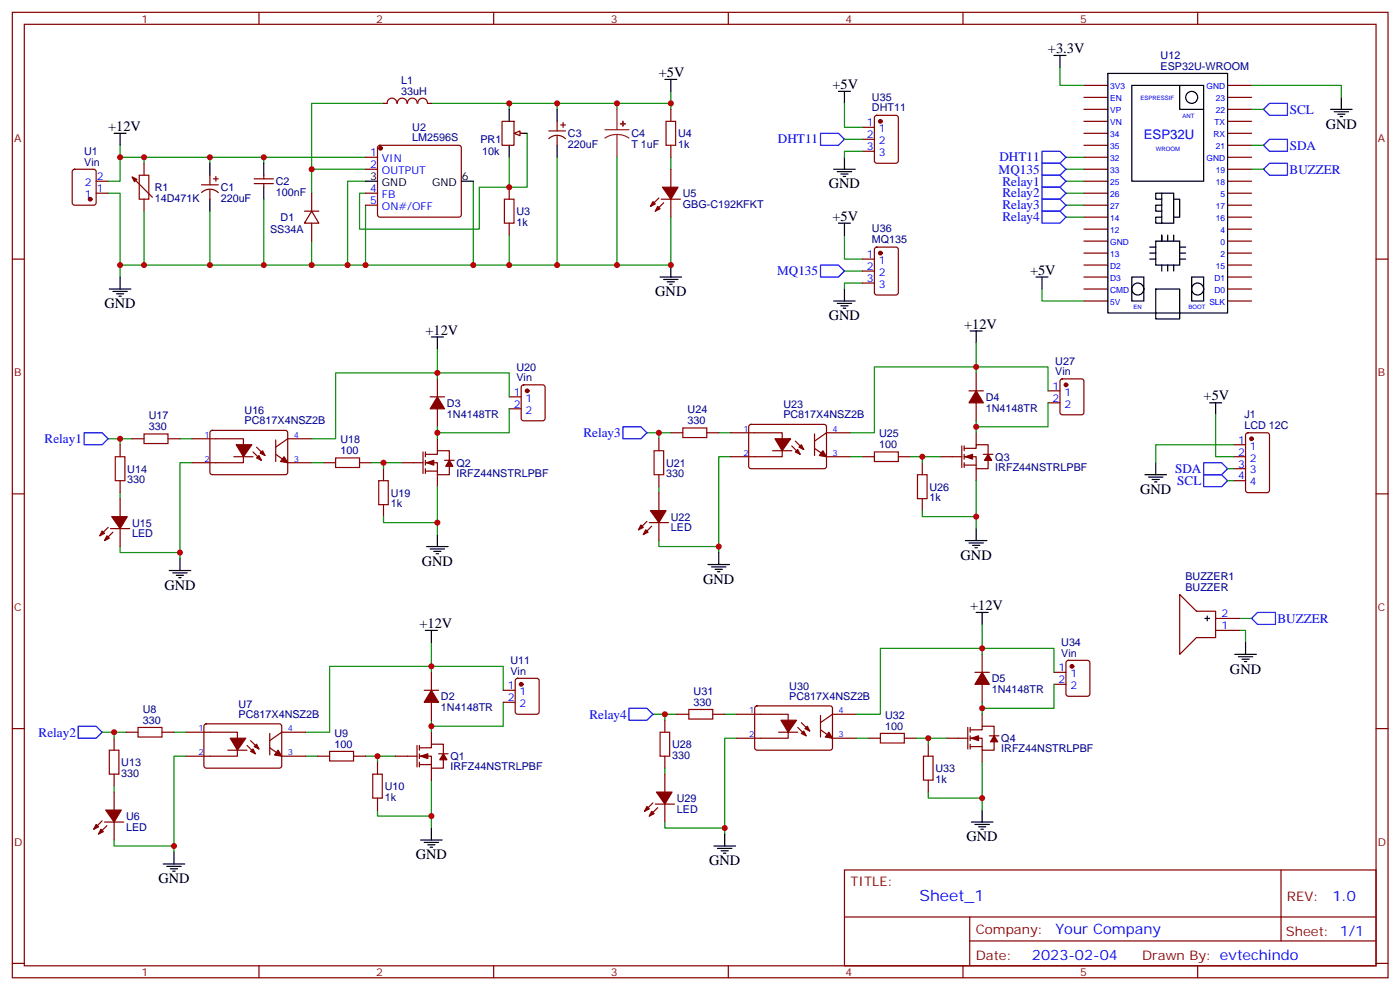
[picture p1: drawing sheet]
<svg xmlns="http://www.w3.org/2000/svg" width="413mm" height="292mm" viewBox="0 0 413 292" stroke-linecap="round" stroke-linejoin="round" font-family="sans-serif">
<g fill="none" stroke="#870000" stroke-width=".35">
<path d="M3.6 3.6h405.4v284.4h-405.4zM7.2 7.2h398.2v277.2h-398.2zM76.3 3.6v3.6M145.5 3.6v3.6M214.6 3.6v3.6M283.7 3.6v3.6M352.9 3.6v3.6M147.9 35.7h3.5v7.1h-3.5zM152.2 39.3h1.7M161.7 38.6h4.9M164.1 35.7v2.9M164.1 40v2.8"/>
<path d="M165.2 36.8h1.4M165.9 36.1v1.4M197.7 32.2v3.5M150 55.1v3.6M161.7 40.8a3.5 3.5 0 0 1 4.9 .1M194.1 58.3l-2.4 2.5M194.8 58.7h5.7M195.5 59.7l-2.4 2.5M197.7 42.8v3.5M197.7 49.8v5.3M197.7 58.7v5.3M3.6 76.3h3.6"/>
<path d="M150 65.7v3.6M405.4 76.3h3.6M3.6 145.5h3.6M405.4 145.5h3.6M3.6 214.6h3.6M405.4 214.6h3.6M248.8 256.2h156.6v28.2h-156.6zM377.4 256.2v20.9M248.8 270.1h156.5M285.7 277.1h119.6M285.7 270.1v14.1M3.6 283.7h3.6"/>
<path d="M76.3 284.4v3.6M145.5 284.4v3.6M214.6 284.4v3.6M283.7 284.4v3.6M352.9 284.4v3.6M405.4 283.7h3.6"/>
</g>
<g fill="none" stroke="#008700" stroke-width=".35">
<path d="M127.1 30.4h22.9v1.8M150 30.4h14.1v1.8M155.3 39.3v15.8h-5.3M164.1 30.4h17.7v1.8M181.8 30.4h15.9v1.8M197.7 26.9v3.5M31.9 56.9h3.5v21.2h162.3v-14.1M35.4 42.8v3.5M77.7 58.7v19.4M107.7 53.4h-5.3v24.7M139.5 53.4v24.7M150 46.3v8.8h-8.8v12.4h-35.3v-10.6h1.8"/>
<path d="M164.1 46.3v31.8M181.8 46.3v31.8M197.7 46.3v3.5M35.4 78.1v3.5M42.4 62.2v15.9M61.8 62.2v15.9M91.8 71v7.1M107.7 60.4v17.7M150 69.3v8.8"/>
</g>
<g fill="none" stroke="#000" stroke-width=".35">
<path d="M33.6 39.3h3.5M35.4 39.3v3.5M150 32.2v3.5M151.8 39.3h3.5M164.1 32.2v3.5M195.9 23.4h3.5M197.7 23.4v3.5M150 42.8v3.5M164.1 42.8v3.5M197.7 78.1v3.5M32.2 85.1h6.4M33.3 85.8h4.2"/>
<path d="M34.3 86.5h2.1M35 87.2h.7M35.4 81.6v3.5M194.5 81.6h6.3M195.5 82.3h4.3M196.6 83h2.1M197.3 83.7h.7"/>
</g>
<g fill="#870000" stroke="#870000" stroke-width=".35">
<path d="M195.2 55.1h4.6l-2.1 3.6z"/>
<path d="M192.4 59.4l.7 .7-1.4 .7z"/>
<path d="M193.8 60.8l.7 .7-1.4 .7z"/>
</g>
<path d="M196.3 35.7h2.8v7.1h-2.8zM148.6 58.7h2.8v7h-2.8z" fill="none" stroke="#a10000" stroke-width=".35"/>
<g fill="#8c2424" stroke="#8c2424" stroke-width=".35">
<path d="M183.5 35.7l.1 1.4z"/>
<path d="M182.8 36.4l1.5 .1z"/>
</g>
<path d="M178.3 38.2h7M181.8 39.6l1.8 .3 1.7 .8M181.8 39.6l-1.9 .3-1.6 .8M181.8 32.2v6M181.8 39.6v6.7" fill="none" stroke="#8c2424" stroke-width=".35"/>
<path d="M151.4 39.3l1.8-.7v1.4z" fill="#f0f0f0" stroke="#870000" stroke-width=".35"/>
<g fill="none" stroke="#008700" stroke-width=".35">
<path d="M312.3 19.9v5.3h7.1M113 30.4h-21.2v19.4M248.8 30.4v7.1h5.3M368.8 25.2h26.4v3.5M368.8 32.2h3.5M42.4 46.3v1.8M61.8 46.3v1.8M77.7 46.3v1.8M107.7 49.8h-15.9v7.1M107.7 46.3h-72.3v7.1h-3.5M248.8 41h5.3M254.1 44.6h-5.3v1.7"/>
<path d="M314.1 56.9h5.3M314.1 53.4h5.3M314.1 49.8h5.3M314.1 46.3h5.3M368.8 42.8h3.5M368.8 49.8h3.5M248.8 69.3v7h5.3M248.8 79.8h5.3M314.1 64h5.3M314.1 60.4h5.3M254.1 83.4h-5.3v1.7M307 85.1v3.6h12.4"/>
<path d="M128.9 102.8v8.8M150 116.9v-7.1h-51.1v19.4h-7.1M287.6 101v8.8M308.8 115.1v-7h-51.2v19.4h-7M308.8 118.6v7.1h-21.2M31.9 129.2h3.5M38.9 129.2h-3.5v1.8M53 129.2h3.6M56.6 136.3h-3.6v28.2M91.8 136.3h3.6M109.5 136.3h3.5v1.7M113 136.3h5.3"/>
<path d="M128.9 125.7v3.5M150 120.4v7.1h-21.1M190.6 127.5h3.5M197.7 127.5h-3.6v1.7M211.8 127.5h3.5M215.3 134.5h-3.5v28.2M250.6 134.5h3.5M268.2 134.5h3.5v1.8M271.7 134.5h5.3M287.6 123.9v3.6M358.2 122.2v12.3h5.3M361.7 138h1.8"/>
<path d="M363.5 131h-23v5.3M35.4 145.1v1.8M113 152.2v1.7h15.9M128.9 143.3v14.1M194.1 159.2v1.8h17.7M194.1 143.3v1.8M271.7 150.4v1.8h15.9M287.6 141.6v14.1M361.7 141.6h1.8M35.4 161v1.7h17.6M127.1 189.2v8.8M289.4 183.9v8.8"/>
<path d="M310.6 198v-7h-51.2v19.4h-7.1M365.2 185.7h1.8v3.5M365.2 182.1h3.6M30.1 215.7h3.5M37.1 215.7h-3.5v1.7M51.3 215.7h3.5M127.1 212.1v3.6M148.3 206.8v7.1h-21.2M148.3 203.3v-7h-51.2v19.4h-7M192.4 210.4h3.5M199.4 210.4h-3.5v1.7M213.5 210.4h3.6"/>
<path d="M217.1 217.4h-3.6v28.2M252.3 217.4h3.6M270 217.4h3.5v1.8M273.5 217.4h5.3M289.4 206.8v3.6M310.6 201.5v7.1h-21.2M33.6 231.5v1.8M54.8 222.7h-3.5v28.2M90.1 222.7h3.5M107.7 222.7h3.5v1.8M111.2 238.6v1.7h15.9M111.2 222.7h5.3"/>
<path d="M127.1 229.8v14.1M195.9 226.2v1.8M273.5 233.3v1.8h15.9M289.4 224.5v14.1M33.6 247.4v1.8h17.7M195.9 242.1v1.8h17.6"/>
</g>
<g fill="none" stroke="#870000" stroke-width=".35">
<path d="M113 30.4h1.1M114.1 30.4a1.41 1.41 0 0 1 1.4-1.5 1.41 1.41 0 0 1 1.4 1.5M117.1 30.4a1.41 1.41 0 0 1 1.4-1.5 1.41 1.41 0 0 1 1.4 1.5M120.1 30.4a1.41 1.41 0 0 1 1.4-1.5 1.41 1.41 0 0 1 1.4 1.5M123.1 30.4a1.41 1.41 0 0 1 1.4-1.5 1.41 1.41 0 0 1 1.4 1.5M126 30.4h1.1M254.1 37.5h3.5M257.9 34.2l.4-.2h5.7l.6 .4 .1 13-.5 .6-5.9 .1-.6-.5-.1-12.9zM319.4 25.2h7M319.4 28.7h7M319.4 32.2h7M319.4 35.7h7"/>
<path d="M319.4 39.3h7M361.7 25.2h7.1M361.7 28.7h7.1M361.7 32.2h7.1M361.7 35.7h7.1M361.7 39.3h7.1M21.5 50.1l.5-.3h5.6l.7 .5v9.4l-.4 .7h-5.9l-.7-.4v-9.4zM28.3 56.9h3.6M28.3 53.4h3.6M39.6 52.8l5.3 5.3M42.4 48.1v3.5M42.4 58.7v3.5"/>
<path d="M59.4 54.4h4.9M59.4 56.7a3.5 3.5 0 0 1 4.9 0M61.8 51.6v2.8M61.8 55.8v2.9M62.9 52.7h1.4M63.6 52v1.4M74.9 54.1h5.6M74.9 52.7h5.6M77.7 51.6v1.1M77.7 54.1v1M91.8 56.9v5.3M107.7 46.3h3.5"/>
<path d="M107.7 49.8h3.5M107.7 56.9h3.5M111.5 43l.4-.2h23.3l.5 .2 .2 .5v19.8l-.2 .5-.5 .2h-23.3l-.5-.3-.2-.4v-19.8zM254.1 41h3.5M254.1 44.6h3.5M319.4 46.3h7M319.4 49.8h7M319.4 56.9h7M319.4 53.4h7M319.4 42.8h7M361.7 46.3h7.1M361.7 49.8h7.1"/>
<path d="M361.7 56.9h7.1M361.7 53.4h7.1M361.7 42.8h7.1M89.7 62.2h4.2M91.8 62.2l2.1 3.5h-4.2zM91.8 65.7v5.3M107.7 60.4h3.5M254.1 76.3h3.5M254.1 79.8h3.5M257.9 73l.4-.2h5.7l.6 .4 .1 13-.5 .6-5.9 .1-.6-.5-.1-12.9zM319.4 60.4h7M319.4 64h7"/>
<path d="M319.4 67.5h7M319.4 71h7M319.4 74.5h7M319.4 78.1h7M361.7 60.4h7.1M361.7 64h7.1M361.7 67.5h7.1M361.7 71h7.1M361.7 74.5h7.1M361.7 78.1h7.1M254.1 83.4h3.5M319.4 81.6h7"/>
<path d="M319.4 85.1h7M319.4 88.7h7M361.7 81.6h7.1M361.7 85.1h7.1M361.7 88.7h7.1M126.8 116.9h4.2M128.9 111.6v5.3M150 116.9h3.6M153.8 113.6l.5-.3h5.6l.7 .5v9.4l-.4 .7h-5.9l-.7-.4v-9.4zM285.5 115.1h4.2M287.6 109.8v5.3M287.6 118.6v5.3"/>
<path d="M308.8 115.1h3.5M308.8 118.6h3.5M312.5 111.8l.5-.2h5.7l.6 .4 .1 9.5-.5 .6-5.9 .1-.6-.5-.1-9.4zM35.4 131v3.5M38.9 129.2h3.5M49.5 129.2h3.5M56.6 129.2h15.1v7.1h-15.1M62.1 127l.4-.2h21.8l.5 .7-.1 11.9-.6 .4-21.8-.1-.5-.6v-11.6zM68.9 134.5h5.6M74.5 133.1l2.5 2.5M75.6 131.7l2.5 2.5M81.2 133.8l3.6 2.5h7"/>
<path d="M81.2 129.6v6.3M91.8 129.2h-7l-3.6 2.5M95.4 136.3h3.5M105.9 136.3h3.6M113 138v3.6M118.3 136.3h6.3M124.6 133.1v6.4M125.3 133.8h3.6v-1h3.5v2.8M125.3 136.3h3.6v3.5h3.5v-2.5M125.3 138.7h3.6M125.3 133.1v1.4M125.3 135.6v1.4"/>
<path d="M125.3 138v1.5M128.9 120.4v5.3M128.9 129.2v3.6M128.9 139.8v3.5M131 135.6h2.8M150 120.4h3.6M194.1 129.2v3.6M194.1 139.8v3.5M197.7 127.5h3.5M208.2 127.5h3.6M215.3 127.5h15.2v7h-15.2M220.8 125.2l.5-.2h21.8l.4 .7v11.9l-.7 .4h-21.8l-.4-.7v-11.6z"/>
<path d="M227.6 132.8h5.7M233.3 131.3l2.5 2.5M234.4 129.9l2.4 2.5M240 132l3.5 2.5h7.1M240 127.8v6.4M250.6 127.5h-7.1l-3.5 2.4M254.1 134.5h3.5M264.7 134.5h3.5M271.7 136.3v3.5M277 134.5h6.4M283.4 131.3v6.4M284.1 132h3.5v-1h3.5v2.8"/>
<path d="M284.1 134.5h3.5v3.5h3.5v-2.4M284.1 137h3.5M284.1 131.3v1.5M284.1 133.8v1.4M284.1 136.3v1.4M287.6 127.5v3.5M287.6 138v3.6M289.7 133.8h2.9M363.5 134.5h3.5M363.5 131h3.5M363.5 138h3.5M367.2 127.7l.5-.2h5.6l.7 .4 .1 16.5-.5 .6-5.9 .1-.6-.5-.1-16.4z"/>
<path d="M31.9 155.3l-2.5 2.5M32.6 155.7h5.6M33.3 156.7l-2.5 2.5M35.4 141.6v3.5M35.4 146.9v5.3M35.4 155.7v5.3M113 148.6v3.6M190.6 153.6l-2.5 2.4M191.3 153.9h5.7M192 155l-2.5 2.4M194.1 145.1v5.3M194.1 153.9v5.3"/>
<path d="M271.7 146.9v3.5M363.5 141.6h3.5M347.6 175.1l4.9 4.9h5.7v7.8h-5.7l-4.9 4.9zM127.1 198v5.3M152 200l.5-.2h5.7l.6 .4 .1 9.5-.5 .6-5.9 .1-.6-.5-.1-9.4zM287.3 198h4.2M289.4 192.7v5.3M310.6 198h3.5M314.3 194.7l.5-.2h5.6l.7 .4v9.5l-.4 .6-5.9 .1-.7-.5v-9.4zM358.2 185.7h7M358.2 182.1h7M33.6 217.4v3.5"/>
<path d="M37.1 215.7h3.6M47.7 215.7h3.6M54.8 215.7h15.2v7h-15.2M60.3 213.4l.5-.2h21.8l.4 .7-.1 11.9-.6 .4h-21.8l-.4-.7v-11.6zM72.8 219.5l2.4 2.5M73.8 218.1l2.5 2.5M79.5 216v6.4M90.1 215.7h-7.1l-3.5 2.4M122.9 219.5v6.4M123.6 219.5v1.4M125 203.3h4.2M127.1 206.8v5.3"/>
<path d="M127.1 215.7v3.5M148.3 203.3h3.5M148.3 206.8h3.5M195.9 212.1v3.6M199.4 210.4h3.6M210 210.4h3.5M217.1 210.4h15.1v7h-15.1M222.6 208.1l.5-.2h21.8l.4 .7-.1 11.9-.6 .4h-21.8l-.4-.7v-11.6zM229.4 215.7h5.7M235.1 214.2l2.4 2.5M236.1 212.8l2.5 2.5M241.8 214.9l3.5 2.5h7"/>
<path d="M241.8 210.7v6.4M252.3 210.4h-7l-3.5 2.4M255.9 217.4h3.5M266.5 217.4h3.5M273.5 219.2v3.5M278.8 217.4h6.4M285.2 214.2v6.4M285.9 214.9h3.5v-1h3.5v2.8M285.9 217.4h3.5v3.5h3.5v-2.4M285.9 219.9h3.5M285.9 214.2v1.5M285.9 216.7v1.4"/>
<path d="M285.9 219.2v1.4M289.4 201.5v5.3M289.4 210.4v3.5M291.5 216.7h2.8M310.6 201.5h3.5M33.6 228v3.5M33.6 233.3v5.3M67.1 220.9h5.7M79.5 220.2l3.5 2.5h7.1M93.6 222.7h3.5M104.2 222.7h3.5M111.2 224.5v3.5"/>
<path d="M111.2 235.1v3.5M116.5 222.7h6.4M123.6 220.2h3.5v-1h3.5v2.8M123.6 222.7h3.5v3.5h3.5v-2.4M123.6 225.2h3.5M123.6 222v1.4M123.6 224.5v1.4M127.1 226.2v3.6M129.2 222h2.8M192.4 236.5l-2.5 2.4M193.1 236.8h5.6M193.8 237.9l-2.5 2.4"/>
<path d="M195.9 222.7v3.5M195.9 228v5.3M195.9 236.8v5.3M273.5 229.8v3.5M289.4 220.9v3.6M30.1 241.8l-2.5 2.4M30.8 242.1h5.6M31.5 243.2l-2.5 2.4M33.6 242.1v5.3"/>
</g>
<g fill="#870000" stroke="#870000" stroke-width=".35">
<path d="M38.9 52.1l1.4 .7-.7 .7z"/>
<path d="M127.1 203.3l2.1 3.5h-4.2z"/>
<path d="M123.9 222.7l2.1-.7v1.4z"/>
<path d="M130.6 222l1.1 1.8h-2.1z"/>
<path d="M82 220.9l1 1.8-2.1-.3z"/>
<path d="M73.8 221.3l.7-.7 .7 1.4z"/>
<path d="M74.9 219.9l.7-.7 .7 1.4z"/>
<path d="M67.8 217.4h4.6l-2.4 3.5z"/>
<path d="M31.2 238.6h4.5l-2.1 3.5z"/>
<path d="M28.3 242.8l.7 .7-1.4 .7z"/>
<path d="M29.7 244.2l.7 .7-1.4 .7z"/>
<path d="M32.9 152.2h4.6l-2.1 3.5z"/>
<path d="M30.1 156.4l.7 .7-1.4 .7z"/>
<path d="M31.5 157.8l.7 .7-1.4 .7z"/>
<path d="M83.7 134.5l1.1 1.8-2.1-.4z"/>
<path d="M75.6 134.9l.7-.7 .7 1.4z"/>
<path d="M76.7 133.5l.7-.7 .7 1.4z"/>
<path d="M69.6 131h4.6l-2.5 3.5z"/>
<path d="M125.7 136.3l2.1-.7v1.4z"/>
<path d="M132.4 135.6l1.1 1.7h-2.2z"/>
<path d="M128.9 116.9l2.1 3.5h-4.2z"/>
<path d="M191.7 150.4h4.6l-2.2 3.5z"/>
<path d="M188.8 154.6l.7 .7-1.4 .7z"/>
<path d="M190.3 156l.7 .7-1.5 .7z"/>
<path d="M242.5 132.8l1 1.7-2.1-.3z"/>
<path d="M234.4 133.1l.7-.7 .7 1.4z"/>
<path d="M235.4 131.7l.7-.7 .7 1.4z"/>
<path d="M228.4 129.2h4.5l-2.4 3.6z"/>
<path d="M284.4 134.5l2.2-.7v1.4z"/>
<path d="M291.1 133.8l1.1 1.8h-2.1z"/>
<path d="M287.6 115.1l2.1 3.5h-4.2z"/>
<path d="M193.4 233.3h4.6l-2.1 3.5z"/>
<path d="M190.6 237.5l.7 .7-1.4 .7z"/>
<path d="M192 238.9l.7 .7-1.4 .7z"/>
<path d="M244.2 215.7l1.1 1.7-2.1-.3z"/>
<path d="M236.8 215.3l.7 1.4-1.4-.7z"/>
<path d="M237.2 214.6l.7-.7 .7 1.4z"/>
<path d="M230.1 212.1h4.6l-2.5 3.6z"/>
<path d="M286.2 217.4l2.1-.7v1.4z"/>
<path d="M292.9 216.7l1.1 1.8h-2.1z"/>
<path d="M289.4 198l2.1 3.5h-4.2z"/>
<circle cx="112.1" cy="43.7" r=".53"/>
<circle cx="26.6" cy="58.7" r=".53"/>
<circle cx="153.6" cy="201.5" r=".53"/>
<circle cx="155.3" cy="115.1" r=".53"/>
<circle cx="314.1" cy="113.3" r=".53"/>
<circle cx="315.8" cy="196.3" r=".53"/>
<circle cx="259.4" cy="35.7" r=".53"/>
<circle cx="259.4" cy="74.5" r=".53"/>
<circle cx="368.8" cy="129.2" r=".53"/>
</g>
<g fill="none" stroke="#000" stroke-width=".35">
<path d="M310.6 16.3h3.5M312.3 16.3v3.6M247.1 26.9h3.5M248.8 26.9v3.5M326.4 21.6h35.3v70.6h-35.3zM333.5 25.2h21.1v28.2h-21.1zM347.6 25.2v7h7M392 32.2h6.4M393.1 32.9h4.2M394.2 33.6h2.1M394.9 34.3h.7M395.2 28.7v3.5"/>
<path d="M61.8 48.1v3.5M61.8 58.7v3.5M77.7 48.1v3.5M77.7 55.1v3.6M107.7 53.4h3.5M135.9 53.4h3.6M245.6 49.8h6.4M246.7 50.6h4.2M247.8 51.3h2.1M248.5 52h.7M248.8 46.3v3.5M342.3 56.9h3.5v8.8h-3.5z"/>
<path d="M342.3 56.9h-1.8v1.8h1.8M345.8 58.7h1.8v5.3h-1.8M247.1 65.7h3.5M248.8 65.7v3.6M338.8 72.8h1.7M338.8 74.5h1.7M338.8 76.3h1.7M340.5 71h7.1v7.1h-7.1zM342.3 71v-1.7v1.7M342.3 60.4h-1.8v1.8h1.8M342.3 64h-1.8v1.7h1.8M342.3 78.1v1.7"/>
<path d="M344.1 69.3v1.7M344.1 78.1v1.7M345.8 69.3v1.7M345.8 78.1v1.7M347.6 72.8h1.8M347.6 74.5h1.8M347.6 76.3h1.8M127.1 99.2h3.5M128.9 99.2v3.6M245.6 88.7h6.4M246.7 89.4h4.2M247.8 90.1h2.1"/>
<path d="M248.5 90.8h.7M248.8 85.1v3.6M285.9 97.5h3.5M287.6 97.5v3.5M305.3 81.6h3.5M307 81.6v3.5M333.5 81.6h3.5v7.1h-3.5zM340.5 85.1h7.1v8.8h-7.1zM351.1 81.6h3.5v7.1h-3.5zM356.4 118.6h3.5M358.2 118.6v3.6M337.4 139.8h6.3"/>
<path d="M340.5 136.3v3.5M128.9 157.4v3.6M284.4 159.2h6.4M285.5 159.9h4.2M287.6 155.7v3.5M338.4 140.5h4.3M339.5 141.2h2.1M340.2 141.9h.7M49.8 168h6.4M50.9 168.7h4.2M52 169.4h2.1M52.7 170.1h.7"/>
<path d="M53 164.5v3.5M125.7 161h6.3M126.8 161.7h4.2M127.8 162.4h2.1M128.5 163.1h.7M208.6 166.3h6.3M209.7 167h4.2M210.7 167.7h2.1M211.4 168.4h.7M211.8 162.7v3.6M286.6 160.6h2.1M287.3 161.3h.7"/>
<path d="M125.3 185.7h3.6M127.1 185.7v3.5M287.6 180.4h3.5M289.4 180.4v3.5M355 182.1h1.4M355.7 181.4v1.4M363.8 192.7h6.4M364.9 193.4h4.2M365.9 194.1h2.2M366.6 194.8h.7M367 189.2v3.5M289.4 238.6v3.5"/>
<path d="M48.1 254.5h6.3M49.1 255.2h4.3M50.2 255.9h2.1M50.9 256.6h.7M51.3 250.9v3.6M123.9 247.4h6.4M125 248.1h4.2M126 248.8h2.2M126.8 249.5h.7M127.1 243.9v3.5M210.4 249.2h6.3M211.4 249.9h4.3"/>
<path d="M212.5 250.6h2.1M213.2 251.3h.7M213.5 245.6v3.6M286.2 242.1h6.4M287.3 242.8h4.2M288.3 243.5h2.1M289 244.2h.7"/>
<circle cx="351.1" cy="28.7" r="1.76"/>
<circle cx="335.2" cy="85.1" r="1.76"/>
<circle cx="352.9" cy="85.1" r="1.76"/>
</g>
<g fill="none" stroke="#a10000" stroke-width=".35">
<path d="M41 51.6h2.9v7.1h-2.9zM34 134.5h2.8v7.1h-2.8zM42.4 127.8h7.1v2.8h-7.1zM98.9 134.9h7v2.8h-7zM192.7 132.8h2.8v7h-2.8zM201.2 126h7v2.9h-7zM257.6 133.1h7.1v2.8h-7.1zM270.3 139.8h2.9v7.1h-2.9zM111.6 141.6h2.8v7h-2.8zM40.7 214.2h7v2.9h-7zM194.5 215.7h2.8v7h-2.8zM203 209h7v2.8h-7z"/>
<path d="M259.4 216h7.1v2.8h-7.1zM32.2 220.9h2.8v7.1h-2.8zM97.1 221.3h7.1v2.8h-7.1zM109.8 228h2.8v7.1h-2.8zM272.1 222.7h2.8v7.1h-2.8z"/>
</g>
<g fill="none" stroke="#00f" stroke-width=".35">
<path d="M241.8 39.3h5.3l1.7 1.7-1.7 1.8h-5.3zM372.3 32.2l1.8-1.8h5.2v3.6h-5.2zM307 44.6h5.3l1.8 1.7-1.8 1.8h-5.3zM307 48.1h5.3l1.8 1.7-1.8 1.8h-5.3zM307 51.6h5.3l1.8 1.8-1.8 1.7h-5.3zM307 55.1h5.3l1.8 1.8-1.8 1.8h-5.3zM307 58.7h5.3l1.8 1.7-1.8 1.8h-5.3zM372.3 42.8l1.8-1.8h5.2v3.6h-5.2zM372.3 49.8l1.8-1.7h5.2v3.5h-5.2zM241.8 78.1h5.3l1.7 1.7-1.7 1.8h-5.3zM307 62.2h5.3l1.8 1.8-1.8 1.7h-5.3zM24.8 127.5h5.3l1.8 1.7-1.8 1.8h-5.3z"/>
<path d="M183.6 125.7h5.2l1.8 1.8-1.8 1.7h-5.2zM354.6 136.3h5.3l1.8 1.7-1.8 1.8h-5.3zM354.6 139.8h5.3l1.8 1.8-1.8 1.7h-5.3zM368.8 182.1l1.7-1.7h5.3v3.5h-5.3zM23 213.9h5.3l1.8 1.8-1.8 1.7h-5.3zM185.3 208.6h5.3l1.8 1.8-1.8 1.7h-5.3z"/>
</g>
<g fill="#c00">
<circle cx="139.5" cy="78.1" r=".88"/>
<circle cx="102.4" cy="78.1" r=".88"/>
<circle cx="107.7" cy="78.1" r=".88"/>
<circle cx="197.7" cy="30.4" r=".88"/>
<circle cx="35.4" cy="46.3" r=".88"/>
<circle cx="35.4" cy="78.1" r=".88"/>
<circle cx="42.4" cy="78.1" r=".88"/>
<circle cx="61.8" cy="78.1" r=".88"/>
<circle cx="77.7" cy="78.1" r=".88"/>
<circle cx="91.8" cy="78.1" r=".88"/>
<circle cx="164.1" cy="78.1" r=".88"/>
<circle cx="181.8" cy="78.1" r=".88"/>
<circle cx="150" cy="78.1" r=".88"/>
<circle cx="197.7" cy="78.1" r=".88"/>
<circle cx="181.8" cy="30.4" r=".88"/>
<circle cx="164.1" cy="30.4" r=".88"/>
<circle cx="150" cy="30.4" r=".88"/>
<circle cx="150" cy="55.1" r=".88"/>
<circle cx="91.8" cy="49.8" r=".88"/>
<circle cx="42.4" cy="46.3" r=".88"/>
<circle cx="61.8" cy="46.3" r=".88"/>
<circle cx="77.7" cy="46.3" r=".88"/>
<circle cx="127.1" cy="213.9" r=".88"/>
<circle cx="127.1" cy="196.3" r=".88"/>
<circle cx="127.1" cy="240.3" r=".88"/>
<circle cx="111.2" cy="222.7" r=".88"/>
<circle cx="33.6" cy="215.7" r=".88"/>
<circle cx="51.3" cy="249.2" r=".88"/>
<circle cx="53" cy="162.7" r=".88"/>
<circle cx="35.4" cy="129.2" r=".88"/>
<circle cx="113" cy="136.3" r=".88"/>
<circle cx="128.9" cy="153.9" r=".88"/>
<circle cx="128.9" cy="109.8" r=".88"/>
<circle cx="128.9" cy="127.5" r=".88"/>
<circle cx="211.8" cy="161" r=".88"/>
<circle cx="194.1" cy="127.5" r=".88"/>
<circle cx="271.7" cy="134.5" r=".88"/>
<circle cx="287.6" cy="152.2" r=".88"/>
<circle cx="287.6" cy="108.1" r=".88"/>
<circle cx="287.6" cy="125.7" r=".88"/>
<circle cx="213.5" cy="243.9" r=".88"/>
<circle cx="195.9" cy="210.4" r=".88"/>
<circle cx="273.5" cy="217.4" r=".88"/>
<circle cx="289.4" cy="235.1" r=".88"/>
<circle cx="289.4" cy="191" r=".88"/>
<circle cx="289.4" cy="208.6" r=".88"/>
</g>
<text font-size="4.6" fill="#00f" x="270.9" y="265.3">Sheet_1</text>
<g font-size="4.2">
<text x="308.8" y="15.6">+3.3V</text>
<text x="194.1" y="22.7">+5V</text>
<text x="245.3" y="26.2">+5V</text>
<text x="31.9" y="38.6">+12V</text>
<text x="390.6" y="37.9">GND</text>
<text x="244.2" y="55.5">GND</text>
<text x="245.3" y="65">+5V</text>
<text x="303.5" y="80.9">+5V</text>
<text x="193.1" y="87.2">GND</text>
<text x="30.8" y="90.8">GND</text>
<text x="244.2" y="94.3">GND</text>
<text x="125.3" y="98.5">+12V</text>
<text x="284.1" y="96.8">+12V</text>
<text x="354.6" y="117.9">+5V</text>
<text x="336" y="145.5">GND</text>
<text x="124.3" y="166.6">GND</text>
<text x="283" y="164.9">GND</text>
<text x="48.4" y="173.7">GND</text>
<text x="207.2" y="171.9">GND</text>
<text x="285.9" y="179.7">+12V</text>
<text x="123.6" y="185">+12V</text>
<text x="362.4" y="198.4">GND</text>
<text x="284.8" y="247.8">GND</text>
<text x="122.5" y="253">GND</text>
<text x="209" y="254.8">GND</text>
<text x="46.7" y="260.1">GND</text>
</g>
<g font-size="4.2" fill="#00f">
<text x="392.6" y="265.5">1.0</text>
<text x="311" y="275">Your Company</text>
<text x="304.1" y="282.9">2023-02-04</text>
</g>
<g font-size="3.9" fill="#00f">
<text x="380" y="33.6">SCL</text>
<text x="337" y="41">ESP32U</text>
<text x="229.2" y="42.3">DHT11</text>
<text x="294.5" y="47.5">DHT11</text>
<text x="380" y="44.2">SDA</text>
<text x="294.2" y="51.1">MQ135</text>
<text x="380" y="51.1">BUZZER</text>
<text x="295.4" y="54.6">Relay1</text>
<text x="295.4" y="58.1">Relay2</text>
<text x="295.4" y="61.7">Relay3</text>
<text x="295.4" y="65.2">Relay4</text>
<text x="229" y="81.1">MQ135</text>
<text x="13.2" y="130.5">Relay1</text>
<text x="171.9" y="128.8">Relay3</text>
<text x="346.2" y="139.3">SDA</text>
<text x="346.9" y="142.8">SCL</text>
<text x="376.4" y="183.3">BUZZER</text>
<text x="173.7" y="211.7">Relay4</text>
<text x="11.4" y="216.9">Relay2</text>
</g>
<g font-size="3.9" fill="#800">
<text x="250.6" y="260.8">TITLE:</text>
<text x="379.2" y="265.5">REV:</text>
<text x="287.5" y="275">Company:</text>
<text x="378.9" y="275.6">Sheet: 1/1</text>
<text x="287.5" y="282.7">Date:</text>
<text x="336.5" y="282.8">Drawn By: evtechindo</text>
</g>
<g font-size="3.2" fill="#800">
<text x="41.7" y="6.6">1</text>
<text x="110.9" y="6.6">2</text>
<text x="180" y="6.6">3</text>
<text x="249.2" y="6.6">4</text>
<text x="318.3" y="6.6">5</text>
<text x="4.2" y="41.7">A</text>
<text x="406" y="41.7">A</text>
<text x="4.2" y="110.9">B</text>
<text x="406" y="110.9">B</text>
<text x="4.2" y="180">C</text>
<text x="406" y="180">C</text>
<text x="4.2" y="249.2">D</text>
<text x="406" y="249.2">D</text>
<text x="41.7" y="287.4">1</text>
<text x="110.9" y="287.4">2</text>
<text x="180" y="287.4">3</text>
<text x="249.2" y="287.4">4</text>
<text x="318.3" y="287.4">5</text>
</g>
<g font-size="3.2" fill="#000080">
<text x="342" y="17.4">U12</text>
<text x="342" y="20.6">ESP32U-WROOM</text>
<text x="118.2" y="27.8">33uH</text>
<text x="118.2" y="24.7">L1</text>
<text x="256.9" y="29.6">U35</text>
<text x="256.9" y="32.8">DHT11</text>
<text x="121.5" y="41.6">LM2596S</text>
<text x="121.5" y="38.5">U2</text>
<text x="167.3" y="40.4">C3</text>
<text x="186" y="40.4">C4</text>
<text x="199.8" y="40.4">U4</text>
<text x="24.8" y="45.6">U1</text>
<text x="141.5" y="42.2">PR1</text>
<text x="142" y="45.7">10k</text>
<text x="167.3" y="43.6">220uF</text>
<text x="186" y="43.6">T 1uF</text>
<text x="199.8" y="43.6">1k</text>
<text x="24.8" y="48.8">Vin</text>
<text x="45.6" y="59.5">14D471K</text>
<text x="45.6" y="56.3">R1</text>
<text x="65" y="59.4">220uF</text>
<text x="65" y="56.3">C1</text>
<text x="81.2" y="57.7">100nF</text>
<text x="81.2" y="54.6">C2</text>
<text x="201.2" y="58.1">U5</text>
<text x="82.7" y="65">D1</text>
<text x="152.2" y="63.3">U3</text>
<text x="201.2" y="61.2">GBG-C192KFKT</text>
<text x="79.6" y="68.6">SS34A</text>
<text x="152.2" y="66.5">1k</text>
<text x="256.9" y="71.6">MQ135</text>
<text x="256.9" y="68.4">U36</text>
<text x="310.9" y="107.4">U27</text>
<text x="152.2" y="112.3">Vin</text>
<text x="152.2" y="109.2">U20</text>
<text x="310.9" y="110.5">Vin</text>
<text x="131.7" y="119.8">D3</text>
<text x="290.4" y="118">D4</text>
<text x="43.9" y="123.5">U17</text>
<text x="72.1" y="125">PC817X4NSZ2B</text>
<text x="72.1" y="122.1">U16</text>
<text x="131.7" y="123">1N4148TR</text>
<text x="202.6" y="125">330</text>
<text x="202.6" y="121.8">U24</text>
<text x="230.8" y="123.2">PC817X4NSZ2B</text>
<text x="230.8" y="120.3">U23</text>
<text x="290.4" y="121.2">1N4148TR</text>
<text x="366.7" y="123.1">J1</text>
<text x="43.9" y="126.8">330</text>
<text x="100.3" y="130.6">U18</text>
<text x="259.1" y="128.8">U25</text>
<text x="366.7" y="126.2">LCD 12C</text>
<text x="100.3" y="133.8">100</text>
<text x="134.5" y="137.5">Q2</text>
<text x="196.3" y="137.5">U21</text>
<text x="259.1" y="132">100</text>
<text x="293.3" y="135.7">Q3</text>
<text x="37.5" y="142.4">330</text>
<text x="37.5" y="139.2">U14</text>
<text x="134.5" y="140.4">IRFZ44NSTRLPBF</text>
<text x="196.3" y="140.6">330</text>
<text x="293.3" y="138.6">IRFZ44NSTRLPBF</text>
<text x="115.1" y="149.5">1k</text>
<text x="115.1" y="146.2">U19</text>
<text x="273.9" y="147.7">1k</text>
<text x="273.9" y="144.5">U26</text>
<text x="38.9" y="155.1">U15</text>
<text x="197.7" y="153.3">U22</text>
<text x="38.9" y="158.2">LED</text>
<text x="197.7" y="156.5">LED</text>
<text x="349.3" y="170.9">BUZZER1</text>
<text x="349.3" y="174">BUZZER</text>
<text x="312.7" y="190.3">U34</text>
<text x="150.4" y="195.6">U11</text>
<text x="312.7" y="193.4">Vin</text>
<text x="150.4" y="198.7">Vin</text>
<text x="232.6" y="203.2">U30</text>
<text x="292.2" y="200.9">D5</text>
<text x="42.1" y="210">U8</text>
<text x="70.3" y="208.5">U7</text>
<text x="129.9" y="209.4">1N4148TR</text>
<text x="129.9" y="206.2">D2</text>
<text x="204.4" y="207.9">330</text>
<text x="204.4" y="204.7">U31</text>
<text x="232.6" y="206.1">PC817X4NSZ2B</text>
<text x="292.2" y="204.1">1N4148TR</text>
<text x="42.1" y="213.2">330</text>
<text x="70.3" y="211.4">PC817X4NSZ2B</text>
<text x="260.8" y="214.9">100</text>
<text x="260.8" y="211.7">U32</text>
<text x="98.5" y="220.2">100</text>
<text x="98.5" y="217">U9</text>
<text x="198" y="220.4">U28</text>
<text x="295" y="221.5">IRFZ44NSTRLPBF</text>
<text x="295" y="218.6">Q4</text>
<text x="35.7" y="225.6">U13</text>
<text x="132.8" y="226.8">IRFZ44NSTRLPBF</text>
<text x="132.8" y="223.9">Q1</text>
<text x="198" y="223.5">330</text>
<text x="275.6" y="227.4">U33</text>
<text x="35.7" y="228.8">330</text>
<text x="113.3" y="232.7">U10</text>
<text x="275.6" y="230.6">1k</text>
<text x="113.3" y="235.9">1k</text>
<text x="199.4" y="239.4">LED</text>
<text x="199.4" y="236.2">U29</text>
<text x="37.1" y="244.6">LED</text>
<text x="37.1" y="241.5">U6</text>
</g>
<g font-size="3.2" fill="#00f">
<text x="255.4" y="37.1">1</text>
<text x="255.4" y="40.7">2</text>
<text x="258.9" y="38.9">1</text>
<text x="109" y="46">1</text>
<text x="112.5" y="47.7">VIN</text>
<text x="255.4" y="44.2">3</text>
<text x="258.9" y="42.4">2</text>
<text x="258.9" y="46">3</text>
<text x="28.5" y="53">2</text>
<text x="109" y="49.5">2</text>
<text x="112.5" y="51.3">OUTPUT</text>
<text x="25" y="58.3">1</text>
<text x="25" y="54.8">2</text>
<text x="28.5" y="56.6">1</text>
<text x="109" y="56.6">4</text>
<text x="112.5" y="58.3">FB</text>
<text x="109" y="60.1">5</text>
<text x="112.5" y="61.8">ON#/OFF</text>
<text x="255.4" y="76">1</text>
<text x="258.9" y="77.7">1</text>
<text x="255.4" y="79.5">2</text>
<text x="255.4" y="83">3</text>
<text x="258.9" y="81.2">2</text>
<text x="258.9" y="84.8">3</text>
<text x="151.4" y="116.5">1</text>
<text x="154.9" y="118.3">1</text>
<text x="310.1" y="114.8">1</text>
<text x="310.1" y="118.3">2</text>
<text x="313.6" y="116.5">1</text>
<text x="151.4" y="120.1">2</text>
<text x="154.9" y="121.8">2</text>
<text x="313.6" y="120.1">2</text>
<text x="364.8" y="130.6">1</text>
<text x="364.8" y="134.2">2</text>
<text x="364.8" y="137.7">3</text>
<text x="368.3" y="132.4">1</text>
<text x="368.3" y="135.9">2</text>
<text x="364.8" y="141.2">4</text>
<text x="368.3" y="139.5">3</text>
<text x="368.3" y="143">4</text>
<text x="359.9" y="185.3">1</text>
<text x="359.9" y="181.8">2</text>
<text x="311.9" y="197.7">1</text>
<text x="149.6" y="203">1</text>
<text x="311.9" y="201.2">2</text>
<text x="315.4" y="199.4">1</text>
<text x="315.4" y="203">2</text>
<text x="149.6" y="206.5">2</text>
<text x="153.1" y="204.7">1</text>
<text x="153.1" y="208.2">2</text>
</g>
<g font-size="3.2">
<text x="109" y="53">3</text>
<text x="136.1" y="53">6</text>
<text x="112.5" y="54.8">GND</text>
<text x="127.3" y="54.8">GND</text>
</g>
<g font-size="2.5" fill="#00f">
<text x="327.1" y="26.2">3V3</text>
<text x="327.1" y="29.7">EN</text>
<text x="355.5" y="26.2">GND</text>
<text x="358.3" y="29.7">23</text>
<text x="327.1" y="33.3">VP</text>
<text x="358.3" y="33.3">22</text>
<text x="327.1" y="36.8">VN</text>
<text x="327.1" y="40.3">34</text>
<text x="357.6" y="40.3">RX</text>
<text x="357.8" y="36.8">TX</text>
<text x="327.1" y="43.9">35</text>
<text x="327.1" y="47.4">32</text>
<text x="355.5" y="47.4">GND</text>
<text x="358.3" y="43.9">21</text>
<text x="327.1" y="50.9">33</text>
<text x="358.3" y="50.9">19</text>
<text x="327.1" y="54.4">25</text>
<text x="327.1" y="58">26</text>
<text x="358.3" y="54.4">18</text>
<text x="359.6" y="58">5</text>
<text x="327.1" y="61.5">27</text>
<text x="327.1" y="65">14</text>
<text x="358.3" y="61.5">17</text>
<text x="358.3" y="65">16</text>
<text x="327.1" y="68.5">12</text>
<text x="359.6" y="68.5">4</text>
<text x="327.1" y="72.1">GND</text>
<text x="327.1" y="75.6">13</text>
<text x="359.6" y="72.1">0</text>
<text x="359.6" y="75.6">2</text>
<text x="327.1" y="79.1">D2</text>
<text x="327.1" y="82.7">D3</text>
<text x="357.8" y="82.7">D1</text>
<text x="358.3" y="79.1">15</text>
<text x="327.1" y="86.2">CMD</text>
<text x="327.1" y="89.7">5V</text>
<text x="356.3" y="89.7">SLK</text>
<text x="357.8" y="86.2">D0</text>
<text x="60.3" y="128.9">1</text>
<text x="86.5" y="128.9">4</text>
<text x="219" y="127.1">1</text>
<text x="245.3" y="127.1">4</text>
<text x="60.3" y="135.9">2</text>
<text x="86.5" y="135.9">3</text>
<text x="219" y="134.2">2</text>
<text x="245.3" y="134.2">3</text>
<text x="58.5" y="215.3">1</text>
<text x="84.8" y="215.3">4</text>
<text x="220.8" y="210">1</text>
<text x="247.1" y="210">4</text>
<text x="220.8" y="217.1">2</text>
<text x="247.1" y="217.1">3</text>
<text x="58.5" y="222.4">2</text>
<text x="84.8" y="222.4">3</text>
</g>
<g font-size="1.8" fill="#00f">
<text x="336.1" y="29.3">ESPRESSIF</text>
<text x="348.4" y="34.6">ANT</text>
<text x="340.5" y="44.6">WROOM</text>
<text x="333.9" y="91.1">EN</text>
<text x="350.2" y="91.1">BOOT</text>
</g>
</svg>
